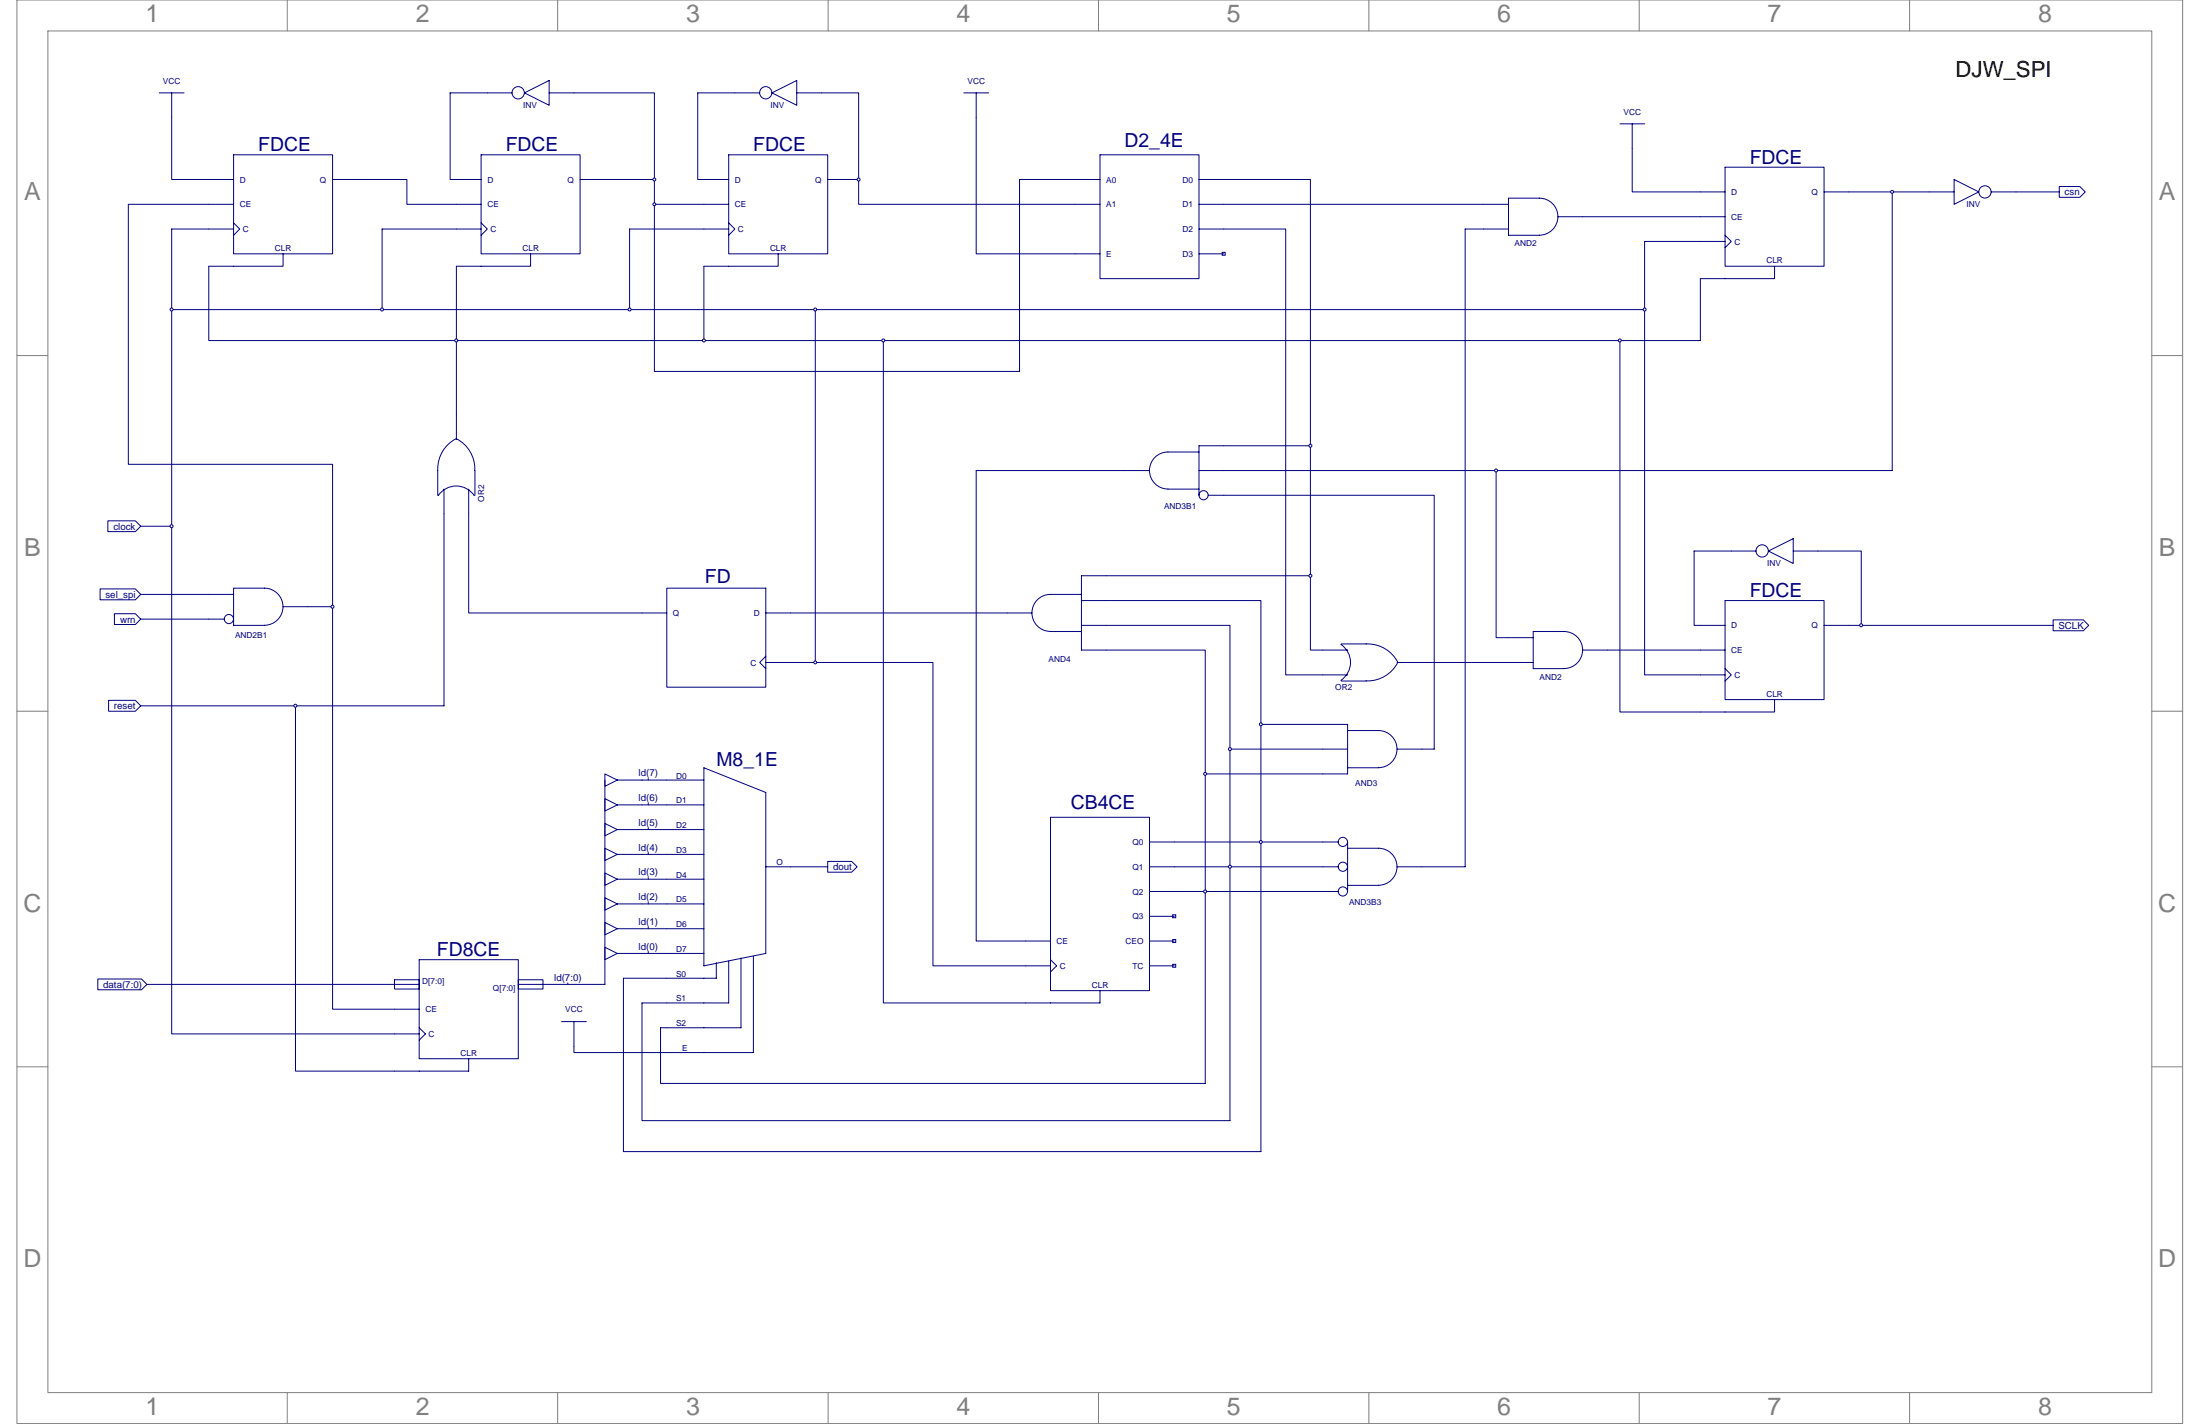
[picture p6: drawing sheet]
<svg xmlns="http://www.w3.org/2000/svg" width="432mm" height="279mm" viewBox="0 0 432 279" stroke-linecap="round" stroke-linejoin="round" font-family="sans-serif">
<g fill="none" stroke="#808080" stroke-width=".2">
<path d="M3.3 0h425.1v279.3h-425.1zM9.4 6.1h412.9v267.1h-412.9zM56.4 0v6.1M109.5 0v6.1M162.5 0v6.1M215.6 0v6.1M268.7 0v6.1M321.7 0v6.1M374.8 0v6.1M3.3 69.8h6.1M422.3 69.8h6.1M3.3 139.6h6.1"/>
<path d="M422.3 139.6h6.1M3.3 209.3h6.1M422.3 209.3h6.1M56.4 273.2v6.1M109.5 273.2v6.1M162.5 273.2v6.1M215.6 273.2v6.1M268.7 273.2v6.1M321.7 273.2v6.1M374.8 273.2v6.1"/>
</g>
<g fill="none" stroke="#000080" stroke-width=".2">
<path d="M31.3 18.2h4.8M33.7 18.2v17h12.1M100.5 18.2h-12.2v17h6.1M102.9 18.2l4.9-2.4v4.9zM107.8 18.2h4.8M149.1 18.2h-12.2v17h6.1M151.5 18.2l4.9-2.4v4.9zM156.4 18.2h12.1v21.9h42.5M45.8 30.4h19.5v19.4h-19.5zM65.3 35.2h14.6v4.9h14.5M94.4 30.4h19.5v19.4h-19.5zM113.9 35.2h4.8"/>
<path d="M143 30.4h19.5v19.4h-19.5zM162.5 35.2h6M41 44.9h4.8M41 40.1h4.8M45.8 43.7l1.3 1.2-1.3 1.3M55.6 49.8v2.4h-14.6M89.6 44.9h4.8M94.4 43.7l1.3 1.2-1.3 1.3M104.1 49.8v2.4h-14.5M138.2 44.9h4.8M138.2 40.1h4.8M143 43.7l1.2 1.2-1.2 1.3"/>
<path d="M152.7 49.8v2.4h-14.5"/>
<circle cx="101.7" cy="18.2" r="1.21"/>
<circle cx="150.3" cy="18.2" r="1.2"/>
</g>
<circle cx="168.5" cy="35.2" r=".29" fill="#fff" stroke="#000080" stroke-width=".2"/>
<path d="M41 44.9h-7.3v15.8h126.3v69.3h23.1v59.5h18.2M89.6 44.9h-14.6v15.8M138.2 44.9h-14.6v15.8M333.7 47.4h-10.9v13.3M33.7 60.7v42.6M160 60.7h162.8v71.7h10.9M27.6 103.3h6.1v99.6h43.7M155.2 130h4.8" fill="none" stroke="#000080" stroke-width=".2"/>
<g fill="#fff" stroke="#000080" stroke-width=".2">
<circle cx="33.7" cy="60.7" r=".3"/>
<circle cx="33.7" cy="103.2" r=".3"/>
<circle cx="75" cy="60.7" r=".29"/>
<circle cx="123.6" cy="60.7" r=".3"/>
<circle cx="160" cy="60.7" r=".29"/>
<circle cx="160" cy="130" r=".29"/>
<circle cx="322.8" cy="60.7" r=".3"/>
</g>
<g fill="none" stroke="#000080" stroke-width=".2">
<path d="M41 40.1h-15.8v51h40.1v106.9h12.1M19.6 115.5h7l1 1.1-1 1.1h-7zM27.6 116.6h18.2M55.6 119h9.7M22.5 120.4h4.1l1 1.1-1 1h-4.1zM27.6 121.5h16.4M51.9 122.7a3.6 3.6 0 0 0 3.6-3.6 3.6 3.6 0 0 0-3.6-3.7h-6.1v7.3h6.1"/>
<circle cx="44.9" cy="121.5" r=".9"/>
</g>
<circle cx="65.3" cy="119" r=".3" fill="#fff" stroke="#000080" stroke-width=".2"/>
<path d="M85.9 92.3v4.9M86 97.2a4.2 4.2 0 0 1 7.1 0M87.1 96v42.5h-29.1M89.5 86.1a6.7 6.7 0 0 0-3.6 6.2M89.6 81.4v4.9M89.6 86.1a6.6 6.6 0 0 1 3.6 6.2M92 96v4.8M93.2 92.3v4.9M27.6 138.5h30.4v71.7h19.4" fill="none" stroke="#000080" stroke-width=".2"/>
<circle cx="58" cy="138.5" r=".3" fill="#fff" stroke="#000080" stroke-width=".2"/>
<g fill="none" stroke="#000080" stroke-width=".2">
<path d="M21.2 102.2h5.4l1 1.1-1 1h-5.4zM21.3 137.4h5.3l1 1.1-1 1.1h-5.3zM217.1 127.6h19.5v85h-107v-10.9h15.8v-13.7M118.7 151.8l2.5 1.3-2.5 1.2zM118.7 156.7l2.5 1.2-2.5 1.2zM118.7 153.1v40h-17M121.2 157.9h17M121.2 153.1h17M127.2 152.8v.3M127.2 157.6v.3M138.2 150.6l12.1 4.9v31.6l-12.1 2.4zM236.6 151.8h23"/>
<path d="M118.7 161.6l2.5 1.2-2.5 1.2zM118.7 171.3l2.5 1.2-2.5 1.2zM118.7 176.1l2.5 1.3-2.5 1.2zM118.7 166.4l2.5 1.2-2.5 1.2zM121.2 177.4h17M121.2 167.6h17M121.2 162.8h17M121.2 172.5h17M127.2 162.5v.3M127.2 167.3v.3M127.2 172.2v.3M127.2 177.1v.3"/>
<path d="M150.3 170.1h4.9M230.5 174.9h29.1M19.2 192.1h8.6l1 1-1 1.1h-8.6zM28.8 193.1h53.5M77.4 192.2h4.9v1.9h-4.9zM77.4 198h4.9M82.3 188.3h19.4v19.4h-19.4zM101.7 192.2h4.9v1.9h-4.9zM111.4 192.8v.3M118.7 181l2.5 1.2-2.5 1.2zM118.7 185.9l2.5 1.2-2.5 1.2zM121.2 187.1h17"/>
<path d="M121.2 182.2h17M127.2 181.9v.3M127.2 186.8v.3M140.6 188.9v3h-9.7M143 188.6v8.2h-12.1M147.9 187.7v18.8h-35.3v-6.1M77.4 202.9h4.9M82.3 201.7l1.2 1.2-1.2 1.2M92 207.7v2.5h-14.6M110.2 200.4h4.9"/>
</g>
<g fill="#fff" stroke="#000080" stroke-width=".2">
<circle cx="236.5" cy="151.8" r=".29"/>
<circle cx="236.5" cy="174.9" r=".3"/>
</g>
<g fill="none" stroke="#000080" stroke-width=".2">
<path d="M112.6 18.2h15.8v21.9h9.8M189.2 18.2h4.8M191.6 18.2v31.6h24.3M118.7 35.2h9.7M215.9 30.4h19.4v24.3h-19.4zM215.9 35.2h-15.8v37.7h-71.7v-32.8M235.3 35.2h4.9M211 40.1h4.9M235.3 49.8h4.9M235.3 40.1h4.9M235.3 44.9h4.9M239.9 49.5h.6v.6h-.6z"/>
<path d="M92 100.8v19.5h38.9M130.9 115.4h19.4v19.4h-19.4zM150.3 128.8l-1.2 1.2 1.2 1.2M150.3 120.3h47.4M150.3 130h4.9M155.2 170.1h7.3"/>
</g>
<g fill="#fff" stroke="#000080" stroke-width=".2">
<circle cx="128.4" cy="35.2" r=".29"/>
<circle cx="128.4" cy="40.1" r=".29"/>
</g>
<g fill="none" stroke="#000080" stroke-width=".2">
<path d="M302.1 38.9a3.6 3.6 0 0 1 3.7 3.6 3.6 3.6 0 0 1-3.7 3.6M302.2 38.9h-6.1v7.3h6.1M320.4 29.1v8.6h18.2M338.6 32.8h19.4v19.4h-19.4zM358 37.7h4.9M378.7 37.7h4.8M383.5 35.2l4.9 2.5-4.9 2.4zM390.8 37.7h13.4M404.2 36.6h4l1.1 1.1-1.1 1h-4zM240.2 40.1h55.9M291.2 44.9h4.9M305.8 42.5h32.8"/>
<path d="M333.7 47.4h4.9M338.6 46.2l1.2 1.2-1.2 1.2M348.3 52.2v2.5h-14.6M356.8 108.1h8.5v14.6h37.7M362.9 122.7h2.4"/>
<circle cx="389.6" cy="37.7" r="1.21"/>
</g>
<circle cx="365.3" cy="122.7" r=".3" fill="#fff" stroke="#000080" stroke-width=".2"/>
<g fill="none" stroke="#000080" stroke-width=".2">
<path d="M240.2 35.2h17v77.8M317.9 24.3h4.9M320.4 24.3v4.8M240.2 87.5h17M217.1 113h40.1v14.6h2.4M338.6 117.8h19.4v19.5h-19.4zM344.7 108.1h-12.2v14.6h6.1M347.1 108.1l4.9-2.4v4.9zM352 108.1h4.8M279.1 130h17M333.7 132.4h4.9M333.7 127.6h4.9"/>
<path d="M338.6 131.2l1.2 1.2-1.2 1.2M348.3 137.3v2.4h-14.6M358 122.7h4.9"/>
<circle cx="345.9" cy="108.1" r="1.21"/>
</g>
<g fill="#fff" stroke="#000080" stroke-width=".2">
<circle cx="257.2" cy="87.5" r=".3"/>
<circle cx="257.2" cy="113" r=".3"/>
</g>
<g fill="none" stroke="#000080" stroke-width=".2">
<path d="M240.2 44.9h12.1v87.5h7.3M220.8 92.3h4.8M229.3 96h6M235.3 88.7h-6.1a3.6 3.6 0 0 0-3.6 3.6 3.6 3.6 0 0 0 3.6 3.6M235.3 92.3h4.9M237.2 97.2h3M240.2 87.5h-4.9v9.7M217.1 117.8h30.4v108.2h-125.1v-34.1h8.5M247.5 142.1h12.1M206.2 160.4h19.4v34h-19.4zM225.6 179.8h4.9M225.6 174.9h4.9"/>
<path d="M225.6 170.1h4.9M225.6 165.2h34M230.2 179.5h.6v.6h-.6zM201.3 189.5h4.9M201.3 184.6h4.9M206.2 188.3l1.2 1.2-1.2 1.2M215.9 194.4v2.4h-14.6M225.6 189.5h4.9M225.6 184.6h4.9M230.2 184.3h.6v.6h-.6zM230.2 189.2h.6v.6h-.6z"/>
<circle cx="236.2" cy="97.2" r=".9"/>
</g>
<g fill="#fff" stroke="#000080" stroke-width=".2">
<circle cx="247.5" cy="142.1" r=".29"/>
<circle cx="247.5" cy="165.2" r=".29"/>
</g>
<path d="M217.1 122.7h24.3v97.2h-115.4v-23.1h4.9M241.4 147h18.2M230.5 170.1h29.1" fill="none" stroke="#000080" stroke-width=".2"/>
<g fill="#fff" stroke="#000080" stroke-width=".2">
<circle cx="241.4" cy="147" r=".3"/>
<circle cx="241.4" cy="170.1" r=".3"/>
</g>
<g fill="none" stroke="#000080" stroke-width=".2">
<path d="M362.9 37.7h15.8M371.4 37.7v54.6h-131.2M293.6 92.3v32.8h2.5M212.3 116.6h-6.1a3.6 3.6 0 0 0-3.7 3.7 3.6 3.6 0 0 0 3.7 3.6h6.1M212.3 117.8h4.8M217.1 113h-4.8v14.6h4.8M197.7 120.3h4.8M212.3 122.7h4.8M162.5 169h4.7l1 1.1-1 1h-4.7zM259.6 174.9h3.1M259.6 170.1h3.1M259.6 165.2h3.1"/>
<path d="M264.5 166.4h6.1a3.6 3.6 0 0 1 3.6 3.7 3.6 3.6 0 0 1-3.6 3.6h-6.1M264.5 165.2v9.7M274.2 170.1h4.9"/>
<circle cx="263.6" cy="170.1" r=".9"/>
<circle cx="263.6" cy="165.2" r=".9"/>
<circle cx="263.6" cy="174.9" r=".9"/>
</g>
<g fill="#fff" stroke="#000080" stroke-width=".2">
<circle cx="293.6" cy="92.3" r=".29"/>
<circle cx="371.4" cy="37.6" r=".29"/>
</g>
<g fill="none" stroke="#000080" stroke-width=".2">
<path d="M41 52.2v14.6h48.6v14.6M89.6 52.2v14.6h83.8v130h27.9M138.2 52.2v14.6M291.2 44.9h-3.6v125.2h-8.5M333.7 54.7v12.1h-160.3M317.9 66.8v72.9h15.8M259.6 132.4h4.9M259.6 127.6h4.9M263.2 126.4a4.2 4.2 0 0 1 0 7.1M263.3 126.3h4.8M263.3 133.6h4.8M268.1 126.3a6.7 6.7 0 0 1 6.2 3.6"/>
<path d="M274.2 130h4.9M274.3 130a6.6 6.6 0 0 1-6.2 3.6M259.6 142.1h4.9v9.7h-4.9M259.6 147h4.9M264.5 143.3h6.1a3.6 3.6 0 0 1 3.6 3.7 3.6 3.6 0 0 1-3.6 3.6h-6.1M274.2 147h4.9"/>
</g>
<g fill="#fff" stroke="#000080" stroke-width=".2">
<circle cx="89.6" cy="66.8" r=".3"/>
<circle cx="138.2" cy="66.8" r=".3"/>
<circle cx="173.4" cy="66.8" r=".3"/>
<circle cx="317.9" cy="66.8" r=".3"/>
</g>
<path d="M220.8 92.3h-29.2v92.3h9.7M240.2 97.2h41.3v49.8h-2.4M296.1 130h4.8M296.1 125.1h4.8M307 123.9a3.6 3.6 0 0 1 3.6 3.6 3.6 3.6 0 0 1-3.6 3.7M307 123.9h-6.1v7.3h6.1M310.6 127.6h23.1M403 121.6h5.9l1.1 1.1-1.1 1.1h-5.9z" fill="none" stroke="#000080" stroke-width=".2"/>
<g font-size="4.9" fill="#808080">
<text x="28.5" y="4.4">1</text>
<text x="81.6" y="4.4">2</text>
<text x="134.7" y="4.4">3</text>
<text x="187.7" y="4.4">4</text>
<text x="240.8" y="4.4">5</text>
<text x="293.9" y="4.4">6</text>
<text x="346.9" y="4.4">7</text>
<text x="400" y="4.4">8</text>
<text x="4.7" y="39.3">A</text>
<text x="423.7" y="39.3">A</text>
<text x="4.7" y="109.1">B</text>
<text x="423.7" y="109.1">B</text>
<text x="4.6" y="178.9">C</text>
<text x="423.6" y="178.9">C</text>
<text x="4.6" y="248.6">D</text>
<text x="423.6" y="248.6">D</text>
<text x="28.5" y="277.6">1</text>
<text x="81.6" y="277.6">2</text>
<text x="134.7" y="277.6">3</text>
<text x="187.7" y="277.6">4</text>
<text x="240.8" y="277.6">5</text>
<text x="293.9" y="277.6">6</text>
<text x="346.9" y="277.6">7</text>
<text x="400" y="277.6">8</text>
</g>
<text font-size="4.3" x="383.8" y="15.1">DJW_SPI</text>
<g font-size="3.8" fill="#000080">
<text x="50.7" y="29.7">FDCE</text>
<text x="99.3" y="29.7">FDCE</text>
<text x="147.8" y="29.7">FDCE</text>
<text x="220.7" y="28.8">D2_4E</text>
<text x="343.4" y="32.1">FDCE</text>
<text x="138.3" y="114.4">FD</text>
<text x="343.4" y="117.2">FDCE</text>
<text x="140.6" y="150.3">M8_1E</text>
<text x="210.2" y="158.7">CB4CE</text>
<text x="85.7" y="187.6">FD8CE</text>
</g>
<g font-size="1.9" fill="#000080">
<text x="405.2" y="38.3">csn</text>
<text x="22.2" y="103.9">clock</text>
<text x="20.7" y="117.3">sel_spi</text>
<text x="23.6" y="122.2">wrn</text>
<text x="404" y="123.4">SCLK</text>
<text x="22.4" y="139.2">reset</text>
<text x="125.3" y="152.3">ld(7)</text>
<text x="125.3" y="157.2">ld(6)</text>
<text x="125.3" y="162.1">ld(5)</text>
<text x="125.3" y="166.9">ld(4)</text>
<text x="125.3" y="171.8">ld(3)</text>
<text x="163.5" y="170.8">dout</text>
<text x="125.3" y="176.6">ld(2)</text>
<text x="125.3" y="181.5">ld(1)</text>
<text x="125.3" y="186.4">ld(0)</text>
<text x="20.3" y="193.8">data(7:0)</text>
<text x="108.8" y="192.4">ld(7:0)</text>
</g>
<g font-size="1.6" fill="#000080">
<text x="32" y="16.4">VCC</text>
<text x="189.9" y="16.4">VCC</text>
<text x="102.7" y="21.3">INV</text>
<text x="151.3" y="21.3">INV</text>
<text x="318.6" y="22.5">VCC</text>
<text x="47.1" y="35.8">D</text>
<text x="62.8" y="35.8">Q</text>
<text x="95.7" y="35.8">D</text>
<text x="111.4" y="35.8">Q</text>
<text x="144.2" y="35.8">D</text>
<text x="160" y="35.8">Q</text>
<text x="217.1" y="35.8">A0</text>
<text x="232.1" y="35.8">D0</text>
<text x="47.1" y="40.7">CE</text>
<text x="95.7" y="40.7">CE</text>
<text x="144.2" y="40.7">CE</text>
<text x="217.1" y="40.7">A1</text>
<text x="232.1" y="40.7">D1</text>
<text x="339.8" y="38.3">D</text>
<text x="355.6" y="38.3">Q</text>
<text x="386" y="40.7">INV</text>
<text x="47.7" y="45.6">C</text>
<text x="96.3" y="45.6">C</text>
<text x="144.8" y="45.6">C</text>
<text x="232.1" y="45.6">D2</text>
<text x="339.8" y="43.1">CE</text>
<text x="340.4" y="48">C</text>
<text x="54" y="49.2">CLR</text>
<text x="102.5" y="49.2">CLR</text>
<text x="151.1" y="49.2">CLR</text>
<text x="217.1" y="50.4">E</text>
<text x="232.1" y="50.4">D3</text>
<text x="297.3" y="48.3">AND2</text>
<text x="346.7" y="51.6">CLR</text>
<text x="95" y="98.4" transform="rotate(-90 95 98.4)">OR2</text>
<text x="228.5" y="99.9">AND3B1</text>
<text x="346.8" y="111.1">INV</text>
<text x="46.1" y="125.1">AND2B1</text>
<text x="132.1" y="120.9">Q</text>
<text x="147.9" y="120.9">D</text>
<text x="339.8" y="123.3">D</text>
<text x="355.6" y="123.3">Q</text>
<text x="147.3" y="130.6">C</text>
<text x="205.8" y="130">AND4</text>
<text x="339.8" y="128.2">CE</text>
<text x="262.1" y="135.4">OR2</text>
<text x="302.2" y="133.3">AND2</text>
<text x="340.4" y="133">C</text>
<text x="346.7" y="136.7">CLR</text>
<text x="132.7" y="152.8">D0</text>
<text x="266" y="154.3">AND3</text>
<text x="132.7" y="157.6">D1</text>
<text x="132.7" y="162.5">D2</text>
<text x="132.7" y="167.3">D3</text>
<text x="222.3" y="165.8">Q0</text>
<text x="132.7" y="172.2">D4</text>
<text x="152.4" y="169.8">O</text>
<text x="222.3" y="170.7">Q1</text>
<text x="132.7" y="177.1">D5</text>
<text x="222.3" y="175.5">Q2</text>
<text x="264.8" y="177.7">AND3B3</text>
<text x="132.7" y="181.9">D6</text>
<text x="207.4" y="185.3">CE</text>
<text x="220.9" y="185.3">CEO</text>
<text x="222.3" y="180.4">Q3</text>
<text x="132.7" y="186.8">D7</text>
<text x="132.7" y="191.6">S0</text>
<text x="208" y="190.1">C</text>
<text x="222.2" y="190.1">TC</text>
<text x="82.9" y="193.1">D[7:0]</text>
<text x="96.8" y="194.4">Q[7:0]</text>
<text x="132.7" y="196.5">S1</text>
<text x="214.3" y="193.8">CLR</text>
<text x="83.5" y="198.6">CE</text>
<text x="84.1" y="203.5">C</text>
<text x="110.9" y="198.6">VCC</text>
<text x="132.7" y="201.4">S2</text>
<text x="90.4" y="207.1">CLR</text>
<text x="133.9" y="206.2">E</text>
</g>
</svg>
